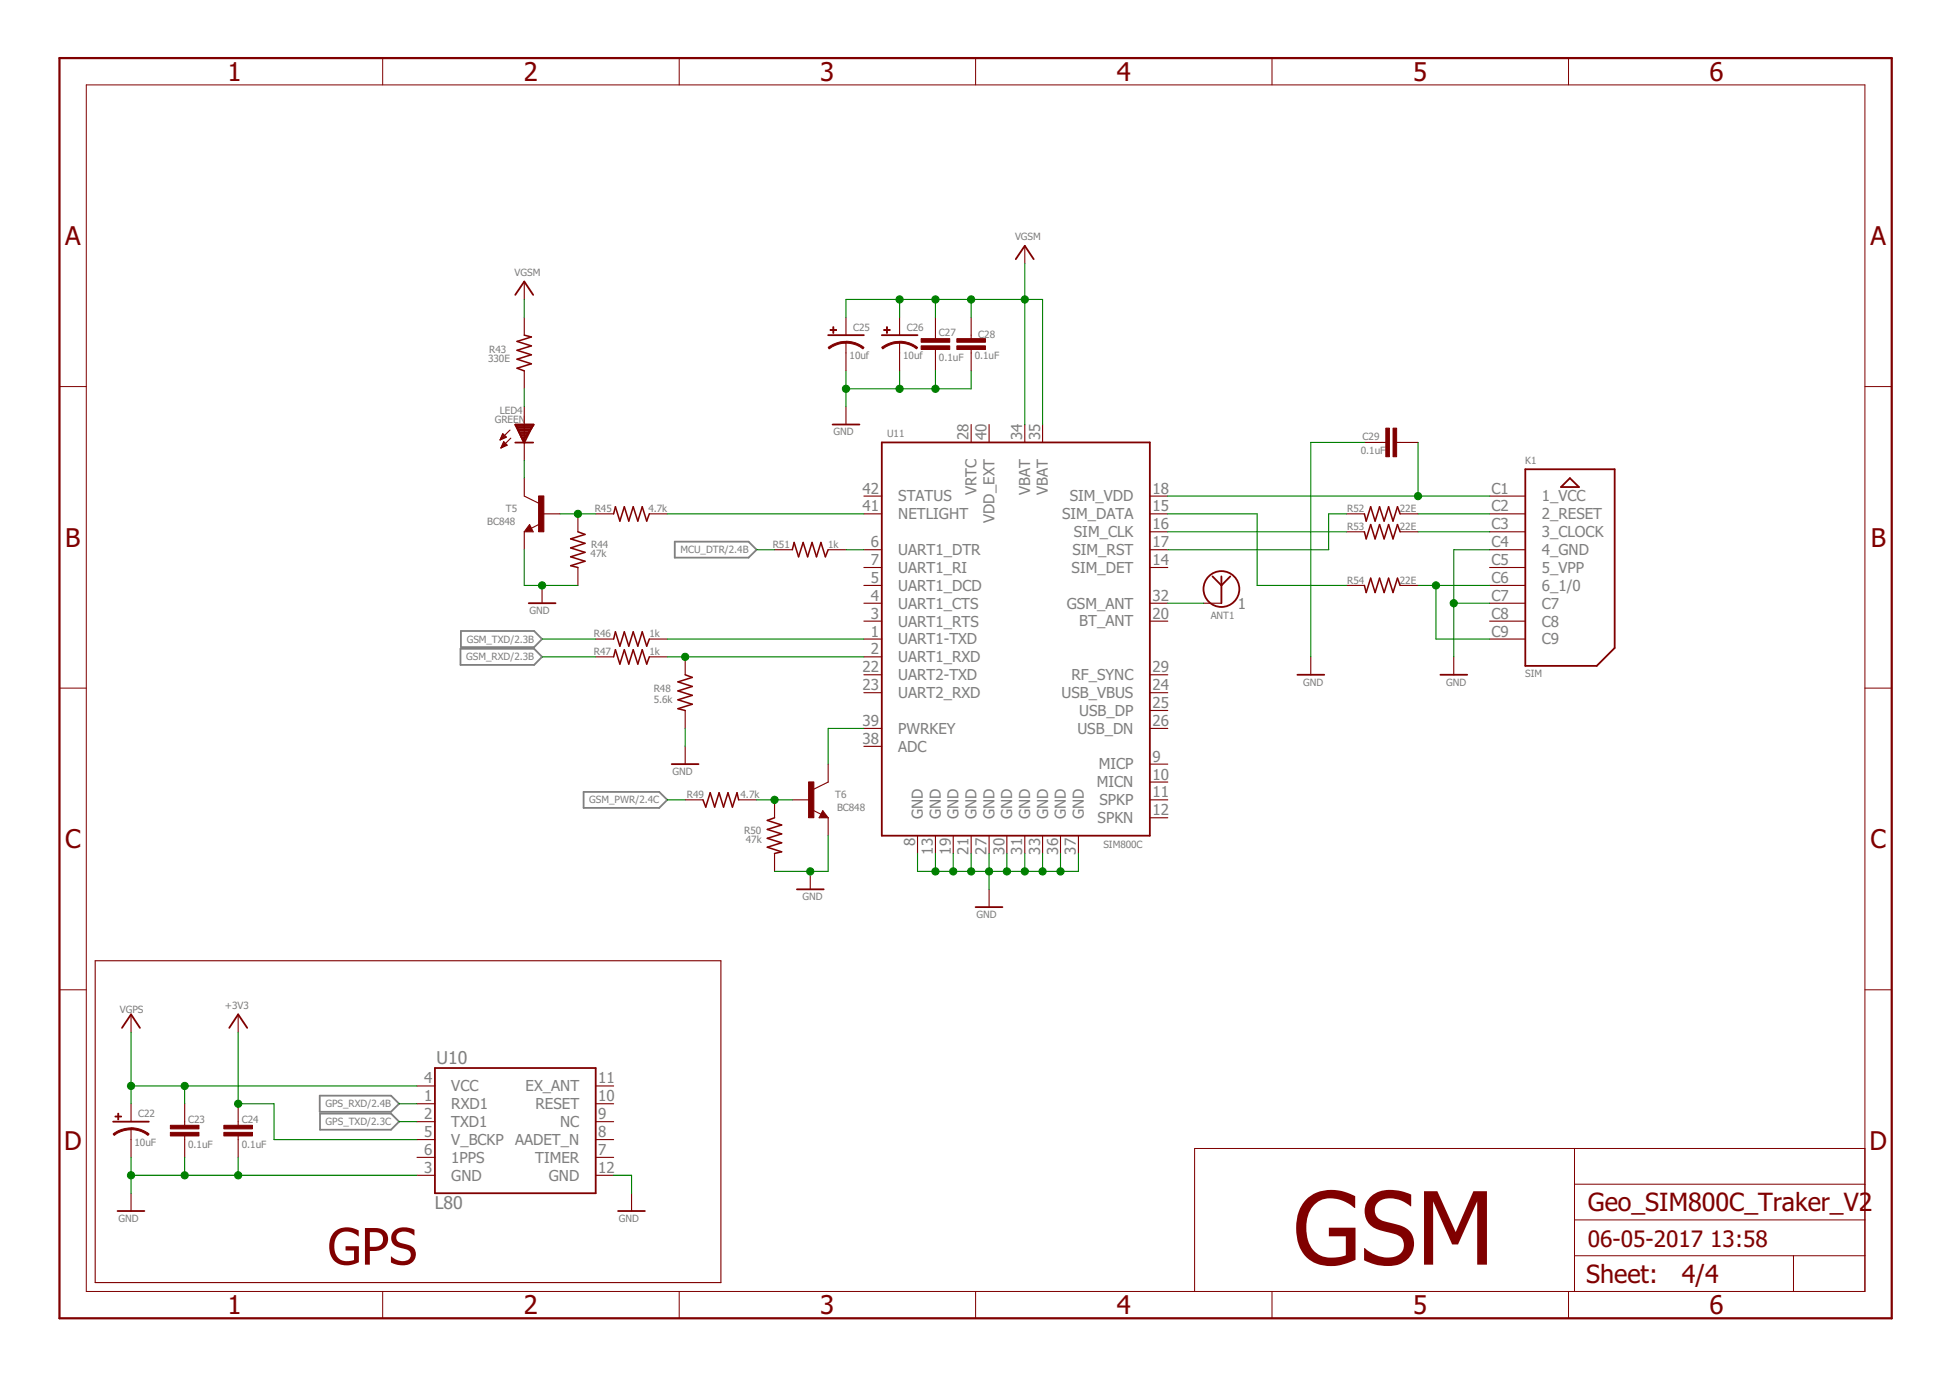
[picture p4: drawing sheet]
<svg xmlns="http://www.w3.org/2000/svg" width="297mm" height="210mm" viewBox="0 0 297 210" stroke-linecap="round" stroke-linejoin="round" font-family="sans-serif">
<path d="M70.1 98.8h11.3l1.2 1.3-1.2 1.2h-11.3zM70.2 96.1h11.2l1.2 1.2-1.2 1.3h-11.2zM102.8 82.5h11.2l1.3 1.2-1.3 1.2h-11.2zM88.9 120.6h11.5l1.2 1.2-1.2 1.3h-11.5zM48.7 166.9h10.9l1.2 1.2-1.2 1.3h-10.9zM48.7 169.6h10.9l1.2 1.3-1.2 1.2h-10.9z" fill="none" stroke="#808080" stroke-width=".28"/>
<g fill="none" stroke="#800000" stroke-width=".17">
<path d="M156.1 37.4v2.8M79.9 42.9v2.7M79.9 48.3v2.8M79.9 56.5v2.7M128.9 48.3v2.8M128.9 52.1v4.4M137 48.3v2.8M137 52.1v4.4M142.5 48.3v3.3M142.5 53.2v3.3M147.9 48.3v3.3M147.9 53.2v3.3"/>
<path d="M76.2 67h.1M76.3 66.8h.3M76.3 66.7h.6M76.3 68.1h.3M76.4 66.5h.7M76.4 68h.5M76.4 66.4h.5M76.5 67.9h.7M76.5 66.3h.3M76.5 67.7h.7M76.5 66.2h.2M76.6 67.6h.4"/>
<path d="M76.6 66.1l.5 .5-.9 .4zM76.6 67.5h.3M76.7 67.3h.1M76.7 67.3l.6 .5-1 .4zM77.7 65.5l-1.5 1.5M77.8 66.7l-1.5 1.5M79.9 72.8v2.8l2.1 1M79.9 61.9v8.2M80.7 79.9l.5 1.1h-1.3zM82.3 79.8l-1.4 .7M82.6 78.3h2.7M88 78.3v2.7"/>
<path d="M90.7 78.3h2.8M98.9 78.3h2.7M128.9 61.9v2.8M131.6 75.6h2.7M131.6 78.3h2.7M147.9 64.7v2.7M150.7 64.7v2.7M156.1 64.7v2.7M158.8 64.7v2.7M175.2 75.6h2.7M175.2 78.3h2.7M205.1 78.3h2.7"/>
<path d="M207.8 67.4h3.3M212.7 67.4h3.3M213.3 78.3h2.7M226.9 75.6h5.4M226.9 78.3h5.4M79.9 81v2.7M82.6 89.2v2.7M88 86.4v2.8M90.7 97.3h2.8M98.9 97.3h2.7M118 83.7h2.7M126.2 83.7h2.7"/>
<path d="M131.6 83.7h2.7M131.6 86.4h2.7M131.6 89.2h2.7M131.6 91.9h2.7M131.6 94.6h2.7M131.6 97.3h2.7M175.2 83.7h2.7M175.2 86.4h2.7M175.2 91.9h2.7M175.2 94.6h2.7M175.2 81h2.7M183.3 91.9h2.8"/>
<path d="M205.1 89.2h2.7M205.1 81h2.7M213.3 89.2h2.7M213.3 81h2.7M226.9 83.7h5.4M226.9 86.4h5.4M226.9 89.2h5.4M226.9 91.9h5.4M226.9 94.6h5.4M226.9 97.3h5.4M226.9 81h5.4M90.7 100.1h2.8"/>
<path d="M98.9 100.1h2.7M104.4 100.1v2.7M104.4 108.2v2.8M104.4 113.7v2.7M126.2 116.4v2.7l-2.2 1.1M131.6 111h2.7M131.6 100.1h2.7M131.6 102.8h2.7M131.6 105.5h2.7M131.6 113.7h2.7M175.2 111h2.7M175.2 116.4h2.7"/>
<path d="M175.2 119.1h2.7M175.2 102.8h2.7M175.2 105.5h2.7M175.2 108.2h2.7M199.7 100.1v2.7M221.4 100.1v2.7M104.4 121.8h2.7M112.5 121.8h2.8M118 121.8v2.8M118 130v2.7M120.7 121.8h2.7M123.4 132.7v2.8"/>
<path d="M123.8 123.4l1.3 .6M125.3 123.5l.9 1.1h-1.4zM126.2 124.6v2.7M139.8 127.3v2.7M142.5 127.3v2.7M145.2 127.3v2.7M147.9 127.3v2.7M150.7 127.3v2.7M150.7 135.5v2.7M153.4 127.3v2.7M156.1 127.3v2.7M158.8 127.3v2.7"/>
<path d="M161.5 127.3v2.7M164.3 127.3v2.7M175.2 121.8h2.7M175.2 124.6h2.7M14.5 146.3h95.3v49.1h-95.3zM20 154.5v2.7M36.3 154.5v2.7M20 168.1v2.8M20 171.9v4.4M28.1 168.1v3.3M28.1 173v3.3M36.3 168.1v3.3"/>
<path d="M36.3 173v3.3M63.5 168.1h2.8M63.5 170.9h2.8M63.5 179h2.8M63.5 165.4h2.8M63.5 173.6h2.8M63.5 176.3h2.8M90.7 168.1h2.8M90.7 170.9h2.8M90.7 179h2.8M90.7 165.4h2.8M90.7 173.6h2.8"/>
<path d="M90.7 176.3h2.8M20 181.8v2.7M96.2 181.8v2.7"/>
</g>
<g fill="none" stroke="#800000" stroke-width=".15">
<path d="M13.1 12.9h271v183.8h-271zM58.3 8.8v4.1M103.5 8.8v4.1M148.6 8.8v4.1M193.8 8.8v4.1M238.9 8.8v4.1M9.1 58.9h4M284.1 58.9h4.1M9.1 104.8h4M284.1 104.8h4.1M9.1 150.8h4M284.1 150.8h4.1"/>
<path d="M239.8 174.9v21.8M284.1 174.9h-102.1v21.8M58.3 196.7v4.1M103.5 196.7v4.1M148.6 196.7v4.1M193.8 196.7v4.1M238.9 196.7v4.1M239.8 191.3h44.3M239.8 185.8h44.3M239.8 180.4h44.3M273.2 191.3v5.4"/>
</g>
<path d="M9.1 8.8h279.1v192h-279.1z" fill="none" stroke="#800000" stroke-width=".34"/>
<g fill="none" stroke="#800000" stroke-width=".28">
<path d="M154.7 39.5l1.4-2.1 1.4 2.1M78.5 44.9l1.4-2 1.3 2M126.2 51.1h5.4M134.3 51.1h5.5M78.5 67.4h2.7M78.6 64.7l1.1 2.4 1.6-2.4h-2.8l1.4 2.7 1.3-2.7M78.7 64.9h2.5M78.8 65.2h2.2M78.9 65.4h1.9M79 65.6h1.7M79.1 65.9h1.4M79.2 66.1h1.1"/>
<path d="M79.3 66.3h.9M79.4 66.6h.6M79.5 66.8h.4M79.6 67.1h.1M126.8 64.7h4.1M134.3 67.4h40.9v59.9h-40.9zM232.3 71.5h13.7v27.2l-2.8 2.7h-10.9zM239.1 72.8l1.4 1.4h-2.7zM80.5 91.9h4.1M80.7 80.5l-.2 .2h.4l-.2-.5-.6 .7h.8M184.7 87.8l1.4 1.4 1.3-1.4M186.1 87.8v4.1"/>
<path d="M102.3 116.4h4.1M197.6 102.8h4.1M219.4 102.8h4.1M121.4 135.5h4.1M125.3 124l.2 .3h-.4l.2-.5 .6 .6h-.8M148.6 138.2h4.1M18.6 156.6l1.4-2.1 1.3 2.1M34.9 156.6l1.4-2.1 1.4 2.1M17.2 170.9h5.5M66.3 162.7h24.4v19.1h-24.4zM17.9 184.5h4.1M94.1 184.5h4.1"/>
<circle cx="186.1" cy="89.7" r="2.73"/>
</g>
<path d="M79.9 51.1l1 .2-2.1 .7 2.1 .7-2.1 .7 2.1 .6-2.1 .7 2.1 .7-2.1 .7 1.1 .4M93.5 78.3l.2-1.1 .7 2.2 .7-2.2 .7 2.2 .7-2.2 .7 2.2 .6-2.2 .7 2.2 .4-1.1M207.8 78.3l.3 1.1 .7-2.2 .7 2.2 .6-2.2 .7 2.2 .7-2.2 .7 2.2 .7-2.2 .4 1.1M88 81l1.1 .4-2.2 .7 2.2 .7-2.2 .7 2.2 .6-2.2 .7 2.2 .7-2.2 .7 1.1 .2M93.5 97.3l.2-1.1 .7 2.2 .7-2.2 .7 2.2 .7-2.2 .7 2.2 .6-2.2 .7 2.2 .4-1.1M120.7 83.7l.3-1.1 .6 2.2 .7-2.2 .7 2.2 .7-2.2 .7 2.2 .7-2.2 .6 2.2 .5-1.1M207.8 81l.3 1.1 .7-2.2 .7 2.2 .6-2.2 .7 2.2 .7-2.2 .7 2.2 .7-2.2 .4 1.1M207.8 89.2l.3 1.1 .7-2.2 .7 2.2 .6-2.2 .7 2.2 .7-2.2 .7 2.2 .7-2.2 .4 1.1M93.5 100.1l.2-1.1 .7 2.2 .7-2.2 .7 2.2 .7-2.2 .7 2.2 .6-2.2 .7 2.2 .4-1.1M104.4 102.8l1.1 .4-2.2 .7 2.2 .7-2.2 .6 2.2 .7-2.2 .7 2.2 .7-2.2 .6 1.1 .3M107.1 121.8l.4 1.1 .7-2.1 .7 2.1 .6-2.1 .7 2.1 .7-2.1 .7 2.1 .7-2.1 .2 1M118 124.6l-1.1 .4 2.2 .7-2.2 .6 2.2 .7-2.2 .7 2.2 .7-2.2 .7 2.2 .7-1.1 .2" fill="none" stroke="#800000" stroke-width=".23"/>
<g fill="#800000" stroke="#800000" stroke-width=".15">
<path d="M82 75.5h.8v5.5h-.8z"/>
<path d="M123.2 119.1h.8v5.5h-.8z"/>
<path d="M145.8 52.7h4.3v.5h-4.3z"/>
<path d="M145.8 51.6h4.3v.5h-4.3z"/>
<path d="M126.4 50.2h1v.1h-1z"/>
<path d="M126.9 49.8h.1v1h-.1z"/>
<path d="M140.3 52.7h4.4v.5h-4.4z"/>
<path d="M140.3 51.6h4.4v.5h-4.4z"/>
<path d="M134.6 50.2h1v.1h-1z"/>
<path d="M135 49.8h.2v1h-.2z"/>
<path d="M211.1 65.2h.5v4.4h-.5z"/>
<path d="M212.2 65.2h.5v4.4h-.5z"/>
<path d="M17.5 170h1v.1h-1z"/>
<path d="M17.9 169.6h.2v1h-.2z"/>
<path d="M26 172.5h4.3v.5h-4.3z"/>
<path d="M26 171.4h4.3v.6h-4.3z"/>
<path d="M34.1 172.5h4.4v.5h-4.4z"/>
<path d="M34.1 171.4h4.4v.6h-4.4z"/>
</g>
<g fill="#800000" stroke="#800000" stroke-width=".15">
<path d="M128.9 52a4.2 4.2 0 0 1 2.7 .9l-.2 .2a4 4 0 0 0-2.5-.8z" fill-rule="evenodd"/>
<path d="M126.2 52.9a4.4 4.4 0 0 1 2.7-.9v.3a4 4 0 0 0-2.6 .8z" fill-rule="evenodd"/>
<path d="M137 52a4.2 4.2 0 0 1 2.8 .9l-.2 .2a4 4 0 0 0-2.6-.8z" fill-rule="evenodd"/>
<path d="M134.3 52.9l.2-.2a4.6 4.6 0 0 1 2.5-.7v.3a4 4 0 0 0-2.5 .8z" fill-rule="evenodd"/>
<path d="M20 171.8a4.4 4.4 0 0 1 2.7 .9l-.2 .3a4.1 4.1 0 0 0-2.5-.9z" fill-rule="evenodd"/>
<path d="M17.2 172.7a4.3 4.3 0 0 1 2.8-.9v.3a4.2 4.2 0 0 0-2.6 .9z" fill-rule="evenodd"/>
</g>
<g fill="none" stroke="#008000" stroke-width=".17">
<path d="M79.9 45.6v2.7M79.9 59.2v2.7M128.9 48.3v-2.7h29.9v19.1M128.9 56.5v5.4M137 45.6v2.7M137 56.5v2.7M142.5 45.6v2.7M142.5 56.5v2.7M147.9 45.6v2.7M147.9 56.5v2.7h-19M156.1 40.2v24.5M79.9 70.1v2.7"/>
<path d="M85.3 78.3h5.4M101.6 78.3h30M177.9 78.3h13.6v10.9h13.6M177.9 75.6h49M205.1 78.3h-2.7v5.4h-24.5M207.8 67.4h-8.1v32.7M216 78.3h10.9M216 67.4v8.2M79.9 83.7v5.5h8.1M82.6 97.3h8.1M101.6 97.3h30M115.3 83.7h2.7"/>
<path d="M128.9 83.7h2.7M177.9 91.9h5.4M177.9 81h27.2M216 89.2h10.9M216 81h10.9M218.7 89.2v8.1h8.2M221.4 91.9h5.5M226.9 83.7h-5.5v16.4M82.6 100.1h8.1M101.6 100.1h30M104.4 111v2.7M131.6 111h-5.4v5.4"/>
<path d="M101.6 121.8h2.8M115.3 121.8h5.4M126.2 127.3v5.4h-8.2M139.8 130v2.7h24.5v-2.7M142.5 130v2.7M145.2 130v2.7M147.9 130v2.7M150.7 130v5.5M153.4 130v2.7M156.1 130v2.7M158.8 130v2.7M161.5 130v2.7"/>
<path d="M20 157.2v10.9M36.3 157.2v10.9h5.4v5.5h21.8M20 165.4h43.5M20 176.3v5.5M20 179h43.5M28.1 165.4v2.7M28.1 176.3v2.7M36.3 176.3v2.7M60.8 170.9h2.7M60.8 168.1h2.7M93.5 179h2.7v2.8"/>
</g>
<g fill="#008000" stroke="#008000" stroke-width=".15">
<circle cx="28.1" cy="165.4" r=".55"/>
<circle cx="20" cy="165.4" r=".55"/>
<circle cx="82.6" cy="89.2" r=".55"/>
<circle cx="142.5" cy="132.7" r=".55"/>
<circle cx="145.2" cy="132.7" r=".55"/>
<circle cx="147.9" cy="132.7" r=".55"/>
<circle cx="150.7" cy="132.7" r=".55"/>
<circle cx="153.4" cy="132.7" r=".55"/>
<circle cx="156.1" cy="132.7" r=".55"/>
<circle cx="158.8" cy="132.7" r=".55"/>
<circle cx="161.5" cy="132.7" r=".55"/>
<circle cx="123.4" cy="132.7" r=".55"/>
<circle cx="137" cy="59.2" r=".55"/>
<circle cx="142.5" cy="59.2" r=".55"/>
<circle cx="128.9" cy="59.2" r=".55"/>
<circle cx="221.4" cy="91.9" r=".55"/>
<circle cx="20" cy="179" r=".55"/>
<circle cx="28.1" cy="179" r=".55"/>
<circle cx="36.3" cy="179" r=".55"/>
<circle cx="156.1" cy="45.6" r=".55"/>
<circle cx="137" cy="45.6" r=".55"/>
<circle cx="142.5" cy="45.6" r=".55"/>
<circle cx="147.9" cy="45.6" r=".55"/>
<circle cx="88" cy="78.3" r=".55"/>
<circle cx="104.4" cy="100.1" r=".55"/>
<circle cx="118" cy="121.8" r=".55"/>
<circle cx="216" cy="75.6" r=".55"/>
<circle cx="218.7" cy="89.2" r=".55"/>
<circle cx="36.3" cy="168.1" r=".55"/>
</g>
<text font-size="15.4" fill="#800000" x="196.9" y="192.6">GSM</text>
<text font-size="7.7" fill="#800000" x="49.9" y="192.6">GPS</text>
<g font-size="3.9" fill="#800000">
<text x="34.6" y="12.3">1</text>
<text x="79.8" y="12.3">2</text>
<text x="125" y="12.3">3</text>
<text x="170.1" y="12.3">4</text>
<text x="215.3" y="12.3">5</text>
<text x="260.4" y="12.3">6</text>
<text x="9.9" y="37.3">A</text>
<text x="284.9" y="37.3">A</text>
<text x="9.9" y="83.2">B</text>
<text x="285" y="83.2">B</text>
<text x="9.9" y="129.2">C</text>
<text x="284.9" y="129.2">C</text>
<text x="9.8" y="175.1">D</text>
<text x="284.8" y="175.1">D</text>
<text x="34.6" y="200.2">1</text>
<text x="79.8" y="200.2">2</text>
<text x="125" y="200.2">3</text>
<text x="170.1" y="200.2">4</text>
<text x="215.3" y="200.2">5</text>
<text x="260.4" y="200.2">6</text>
</g>
<g font-size="3.8" fill="#800000">
<text x="241.9" y="184.5">Geo_SIM800C_Traker_V2</text>
<text x="241.6" y="195.5">Sheet:</text>
<text x="256.2" y="195.4">4/4</text>
</g>
<g font-size="3.5" fill="#800000">
<text x="241.9" y="189.9">06-05-2017</text>
<text x="260.5" y="189.9">13:58</text>
</g>
<g font-size="2.7" fill="#808080">
<text x="66.5" y="162.1">U10</text>
<text x="66.2" y="184.2">L80</text>
</g>
<g font-size="2.3" fill="#808080">
<text x="147.6" y="67" transform="rotate(-90 147.6 67)">28</text>
<text x="150.3" y="67" transform="rotate(-90 150.3 67)">40</text>
<text x="155.7" y="67" transform="rotate(-90 155.7 67)">34</text>
<text x="158.4" y="67" transform="rotate(-90 158.4 67)">35</text>
<text x="131.4" y="75.2">42</text>
<text x="131.4" y="77.9">41</text>
<text x="136.8" y="76.4">STATUS</text>
<text x="148.7" y="75.4" transform="rotate(-90 148.7 75.4)">VRTC</text>
<text x="156.9" y="75.4" transform="rotate(-90 156.9 75.4)">VBAT</text>
<text x="159.6" y="75.4" transform="rotate(-90 159.6 75.4)">VBAT</text>
<text x="162.9" y="76.4">SIM_VDD</text>
<text x="175.5" y="75.2">18</text>
<text x="175.5" y="77.9">15</text>
<text x="227.2" y="75.2">C1</text>
<text x="227.2" y="77.9">C2</text>
<text x="234.8" y="76.4">1_VCC</text>
<text x="132.7" y="83.3">6</text>
<text x="136.8" y="79.1">NETLIGHT</text>
<text x="151.5" y="79.7" transform="rotate(-90 151.5 79.7)">VDD_EXT</text>
<text x="161.8" y="79.1">SIM_DATA</text>
<text x="163.6" y="81.8">SIM_CLK</text>
<text x="175.5" y="83.3">17</text>
<text x="175.5" y="80.6">16</text>
<text x="227.2" y="80.6">C3</text>
<text x="227.2" y="83.3">C4</text>
<text x="234.8" y="79.1">2_RESET</text>
<text x="234.8" y="81.8">3_CLOCK</text>
<text x="132.7" y="86.1">7</text>
<text x="132.7" y="88.8">5</text>
<text x="136.8" y="84.5">UART1_DTR</text>
<text x="136.8" y="87.3">UART1_RI</text>
<text x="136.8" y="90">UART1_DCD</text>
<text x="163.2" y="87.3">SIM_DET</text>
<text x="163.4" y="84.5">SIM_RST</text>
<text x="175.5" y="86.1">14</text>
<text x="227.2" y="86.1">C5</text>
<text x="227.2" y="88.8">C6</text>
<text x="234.8" y="84.5">4_GND</text>
<text x="234.8" y="87.3">5_VPP</text>
<text x="234.8" y="90">6_1/0</text>
<text x="132.7" y="91.5">4</text>
<text x="132.7" y="94.2">3</text>
<text x="136.8" y="92.7">UART1_CTS</text>
<text x="136.8" y="95.4">UART1_RTS</text>
<text x="162.5" y="92.7">GSM_ANT</text>
<text x="164.4" y="95.4">BT_ANT</text>
<text x="175.5" y="91.5">32</text>
<text x="175.5" y="94.2">20</text>
<text x="188.6" y="92.7">1</text>
<text x="227.2" y="91.5">C7</text>
<text x="227.2" y="94.2">C8</text>
<text x="234.8" y="92.7">C7</text>
<text x="234.8" y="95.4">C8</text>
<text x="132.7" y="97">1</text>
<text x="132.7" y="99.7">2</text>
<text x="136.8" y="98.2">UART1-TXD</text>
<text x="136.8" y="100.9">UART1_RXD</text>
<text x="227.2" y="97">C9</text>
<text x="234.8" y="98.2">C9</text>
<text x="131.4" y="102.4">22</text>
<text x="131.4" y="105.1">23</text>
<text x="136.8" y="103.6">UART2-TXD</text>
<text x="136.8" y="106.3">UART2_RXD</text>
<text x="161.7" y="106.3">USB_VBUS</text>
<text x="163.2" y="103.6">RF_SYNC</text>
<text x="175.5" y="107.8">25</text>
<text x="175.5" y="105.1">24</text>
<text x="175.5" y="102.4">29</text>
<text x="131.4" y="110.6">39</text>
<text x="131.4" y="113.3">38</text>
<text x="136.8" y="111.8">PWRKEY</text>
<text x="164.1" y="111.8">USB_DN</text>
<text x="164.4" y="109">USB_DP</text>
<text x="175.5" y="110.6">26</text>
<text x="136.8" y="114.5">ADC</text>
<text x="167.1" y="119.9">MICN</text>
<text x="167.4" y="117.2">MICP</text>
<text x="175.5" y="116">9</text>
<text x="175.5" y="118.7">10</text>
<text x="140.6" y="124.8" transform="rotate(-90 140.6 124.8)">GND</text>
<text x="143.3" y="124.8" transform="rotate(-90 143.3 124.8)">GND</text>
<text x="146" y="124.8" transform="rotate(-90 146 124.8)">GND</text>
<text x="148.7" y="124.8" transform="rotate(-90 148.7 124.8)">GND</text>
<text x="151.5" y="124.8" transform="rotate(-90 151.5 124.8)">GND</text>
<text x="154.2" y="124.8" transform="rotate(-90 154.2 124.8)">GND</text>
<text x="156.9" y="124.8" transform="rotate(-90 156.9 124.8)">GND</text>
<text x="159.6" y="124.8" transform="rotate(-90 159.6 124.8)">GND</text>
<text x="162.4" y="124.8" transform="rotate(-90 162.4 124.8)">GND</text>
<text x="165.1" y="124.8" transform="rotate(-90 165.1 124.8)">GND</text>
<text x="167.2" y="125.4">SPKN</text>
<text x="167.5" y="122.7">SPKP</text>
<text x="175.5" y="121.5">11</text>
<text x="175.5" y="124.2">12</text>
<text x="139.4" y="128.9" transform="rotate(-90 139.4 128.9)">8</text>
<text x="142.1" y="130.2" transform="rotate(-90 142.1 130.2)">13</text>
<text x="144.8" y="130.2" transform="rotate(-90 144.8 130.2)">19</text>
<text x="147.6" y="130.2" transform="rotate(-90 147.6 130.2)">21</text>
<text x="150.3" y="130.2" transform="rotate(-90 150.3 130.2)">27</text>
<text x="153" y="130.2" transform="rotate(-90 153 130.2)">30</text>
<text x="155.7" y="130.2" transform="rotate(-90 155.7 130.2)">31</text>
<text x="158.4" y="130.2" transform="rotate(-90 158.4 130.2)">33</text>
<text x="161.2" y="130.2" transform="rotate(-90 161.2 130.2)">36</text>
<text x="163.9" y="130.2" transform="rotate(-90 163.9 130.2)">37</text>
<text x="64.6" y="167.8">1</text>
<text x="64.6" y="165">4</text>
<text x="68.7" y="166.2">VCC</text>
<text x="80.1" y="166.2">EX_ANT</text>
<text x="91.1" y="167.8">10</text>
<text x="91.1" y="165">11</text>
<text x="64.6" y="170.5">2</text>
<text x="64.6" y="173.2">5</text>
<text x="68.7" y="169">RXD1</text>
<text x="68.7" y="171.7">TXD1</text>
<text x="81.6" y="168.9">RESET</text>
<text x="85.3" y="171.7">NC</text>
<text x="91.1" y="173.2">8</text>
<text x="91.1" y="170.5">9</text>
<text x="64.6" y="178.6">3</text>
<text x="64.6" y="175.9">6</text>
<text x="68.7" y="179.8">GND</text>
<text x="68.7" y="174.4">V_BCKP</text>
<text x="68.7" y="177.1">1PPS</text>
<text x="78.5" y="174.4">AADET_N</text>
<text x="81.5" y="177.1">TIMER</text>
<text x="83.6" y="179.8">GND</text>
<text x="91.1" y="175.9">7</text>
<text x="91.1" y="178.6">12</text>
</g>
<g font-size="1.5" fill="#808080">
<text x="154.6" y="36.6">VGSM</text>
<text x="78.4" y="42.1">VGSM</text>
<text x="74.5" y="53.7">R43</text>
<text x="130" y="50.4">C25</text>
<text x="138.1" y="50.4">C26</text>
<text x="143" y="51.2">C27</text>
<text x="149" y="51.5">C28</text>
<text x="74.4" y="55.1">330E</text>
<text x="129.4" y="54.7">10uf</text>
<text x="137.6" y="54.7">10uf</text>
<text x="143" y="55">0.1uF</text>
<text x="148.5" y="54.7">0.1uF</text>
<text x="75.4" y="64.4">GREEN</text>
<text x="76.1" y="63.1">LED4</text>
<text x="127" y="66.3">GND</text>
<text x="135.1" y="66.6">U11</text>
<text x="207.3" y="69.2">0.1uF</text>
<text x="207.6" y="67">C29</text>
<text x="232.3" y="70.7">K1</text>
<text x="90.6" y="78">R45</text>
<text x="98.8" y="78">4.7k</text>
<text x="74.2" y="79.9">BC848</text>
<text x="77.1" y="78">T5</text>
<text x="90.1" y="83.4">R44</text>
<text x="117.7" y="83.5">R51</text>
<text x="126.1" y="83.5">1k</text>
<text x="205.2" y="78">R52</text>
<text x="205.2" y="80.8">R53</text>
<text x="213.2" y="78">22E</text>
<text x="213.2" y="80.7">22E</text>
<text x="90" y="84.8">47k</text>
<text x="103.7" y="84.3">MCU_DTR/2.4B</text>
<text x="205.2" y="88.9">R54</text>
<text x="213.2" y="88.9">22E</text>
<text x="80.7" y="93.5">GND</text>
<text x="184.4" y="94.3">ANT1</text>
<text x="71" y="100.6">GSM_RXD/2.3B</text>
<text x="71.1" y="97.9">GSM_TXD/2.3B</text>
<text x="90.5" y="97.1">R46</text>
<text x="90.5" y="99.8">R47</text>
<text x="98.9" y="97.1">1k</text>
<text x="98.9" y="99.8">1k</text>
<text x="99.6" y="107.1">5.6k</text>
<text x="99.6" y="105.5">R48</text>
<text x="198.5" y="104.4">GND</text>
<text x="220.3" y="104.4">GND</text>
<text x="232.3" y="103.1">SIM</text>
<text x="102.5" y="118">GND</text>
<text x="89.8" y="122.4">GSM_PWR/2.4C</text>
<text x="104.6" y="121.5">R49</text>
<text x="112.8" y="121.6">4.7k</text>
<text x="127.2" y="121.6">T6</text>
<text x="127.5" y="123.5">BC848</text>
<text x="113.3" y="127">R50</text>
<text x="113.6" y="128.4">47k</text>
<text x="168.1" y="129.2">SIM800C</text>
<text x="122.3" y="137.1">GND</text>
<text x="148.7" y="139.8">GND</text>
<text x="18.2" y="154.2">VGPS</text>
<text x="34.3" y="153.7">+3V3</text>
<text x="21" y="170.2">C22</text>
<text x="28.7" y="171">C23</text>
<text x="36.8" y="171">C24</text>
<text x="49.6" y="168.7">GPS_RXD/2.4B</text>
<text x="49.6" y="171.4">GPS_TXD/2.3C</text>
<text x="20.5" y="174.5">10uF</text>
<text x="28.7" y="174.8">0.1uF</text>
<text x="36.8" y="174.8">0.1uF</text>
<text x="18" y="186.1">GND</text>
<text x="94.3" y="186.1">GND</text>
</g>
</svg>
